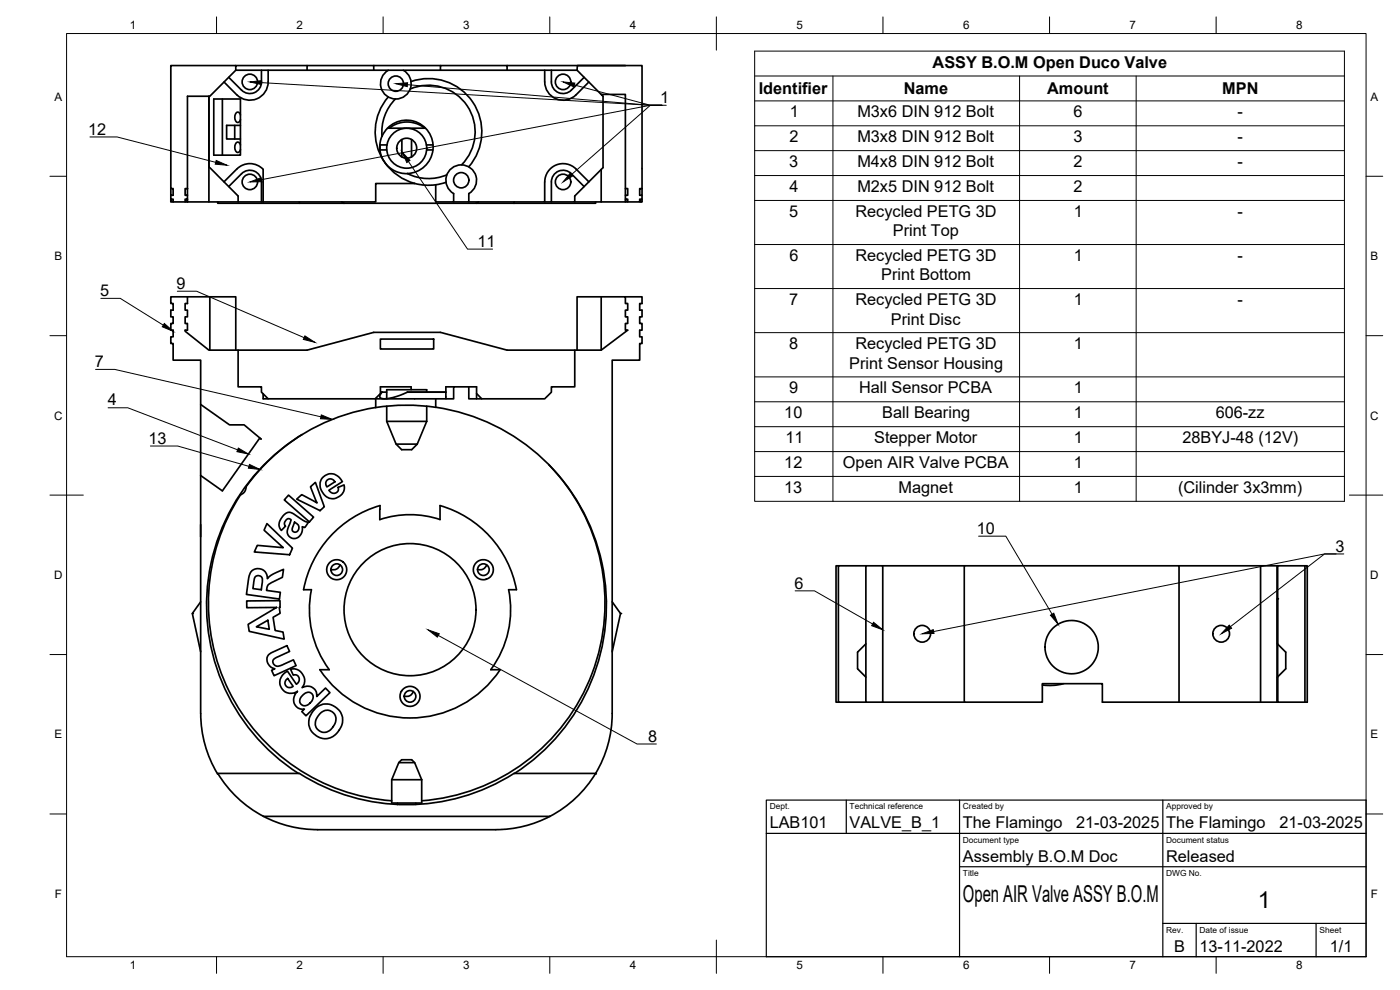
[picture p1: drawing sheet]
<svg xmlns="http://www.w3.org/2000/svg" width="420mm" height="297mm" viewBox="0 0 420 297" stroke-linecap="round" stroke-linejoin="round" font-family="sans-serif">
<!-- layer: Visible -->
<g fill="none" stroke="#000" stroke-width=".51">
<path d="M70.8 19.7h-19.5v36.9h.7v2h-.7v-2M92.2 19.7h-21.4v1.4M112.2 19.7h20M152.2 19.7h40.5v36.9M187.7 19.7h-14.4l-.1 1.4M64.2 29.7h8v16.9h-8zM66.7 29.7v16.9M67.2 24.6l3.9 3.9M68.6 23.2l3.9 3.8a3.5 3.5 0 0 0 3.8 .8 3.5 3.5 0 0 0 2.2-3.2M70.4 37.6v4.1M70.8 21.1l-7.8 7.8h-6.7v27.7M70.8 21.1h102.4"/>
<path d="M72.2 37.6h-4.2v4.1h4.2M72.2 34.5a.86 .86 0 0 0-1-.8 2 2 0 0 0 0 3 .86 .86 0 0 0 1-.8M78.5 21.1v3.5M80.5 21.1v3.5M80.5 24.6a5.5 5.5 0 0 1-3.4 5 5.5 5.5 0 0 1-6-1.1M92.2 21.1v-1.4h20v1.4M116.3 38.5h11.4M116.5 29.1a16 16 0 0 0 8 25.9M116.6 21.1a4.6 4.6 0 0 0-1.3 6.9 4.6 4.6 0 0 0 7 0 4.6 4.6 0 0 0-1.3-6.9M116.8 38.5l2.5-1.4 2.5-.5 1.7 .1 1.5 .4 2.5 1.4M118.7 29.7a14 14 0 0 0-4 11.1M123.1 26.7a14 14 0 0 1 17.1 5 14 14 0 0 1-1.7 17.8"/>
<path d="M123.3 24.5a16 16 0 0 1 18.6 6.1 16 16 0 0 1-1.2 19.5M132.2 21.1v-1.4h20v1.4M163.5 21.1v3.5M163.5 24.6a5.5 5.5 0 0 0 3.4 5 5.5 5.5 0 0 0 6-1.1M165.5 21.1v3.5M173.2 21.1l7.2 7.2M175.3 23.2l-3.8 3.8a3.5 3.5 0 0 1-3.9 .8 3.5 3.5 0 0 1-2.1-3.2M176.7 24.6l-3.8 3.9M51.3 58.6v1.2h.7v.6h-.7v-.6M55.6 56.6h.7v2h-.7zM56.3 58.6v1.2h-.7v.6h.7v-.6M68.6 56l3.9-3.9a3.5 3.5 0 0 1 3.8-.8 3.5 3.5 0 0 1 2.2 3.3v6"/>
<path d="M71.1 50.7l-3.9 3.9M71.1 50.7a5.3 5.3 0 0 1 7.9 .3v9.6M72.2 43.5a.86 .86 0 0 0-1-.8 2 2 0 0 0 0 3 .86 .86 0 0 0 1-.8M114 43.5h2.1M114 43.5v1.7M114 45h2.1M114.7 40.9l-.6 1.8-.1 1.9 .4 2 .9 1.8M114.7 40.8a8 8 0 0 1 11.7-3.2 8 8 0 0 1 1.2 12.1 8 8 0 0 1-12.2-1M120.6 41.9v5.2M122.3 52.1a14 14 0 0 0 11.8 .3M123.5 41.9v5.2M128 43.5h1.9"/>
<path d="M128 45h1.9M130.8 55.5v5.1h5.3v-2.5a4.6 4.6 0 0 1-1.2-7 4.6 4.6 0 0 1 7.1 0 4.6 4.6 0 0 1-1.3 7v2.5h-4.6M130.8 55.4a16.5 16.5 0 0 1-6.4-.3h-11.6v5.5h-33.8M133.9 54.7l-3.1 .7M175.3 56l-3.8-3.9a3.5 3.5 0 0 0-3.9-.8 3.5 3.5 0 0 0-2.1 3.3v6h-2M176.7 54.6l-3.8-3.9a5.5 5.5 0 0 0-6-1.2 5.5 5.5 0 0 0-3.4 5.1v6h-22.8M180.4 50.8v9.8h-7.9M187.7 58.6h.7v-2h-.7v-28.3h-7.3l.6 .6v21.4l-8.5 8.5v1.8h-7M187.7 56.6v3.2h.7v.6h-.7M192 56.6h.7v2h-.7zM192.7 58.6v1.2h-.7v.6h.7v.2h-5v-.8M192.7 59.8v.6"/>
<path d="M51.3 60.4v.2h5M56.3 60.6h22.7M56.3 60.4v.2M62.7 60.6v-31.7v21.4h.3l8.5 8.5v1.8M65.3 60.6v.4h24.5M89.8 61h13.4M89.8 60.6v.4M102.5 60.6l.8 .4M103.2 61h39.7M142.9 61h11.4M143.6 60.6l-.7 .4M154.3 60.6v.4"/>
<path d="M178.8 60.6v.4h-24.5M180.4 60.6h7.3M56.3 89.1h-5v2h.7v2h-.7v2h.7v2h-.7v2h.7v2h-.7v2h.7v5h8.2v13.3l8.7 6.1h4.4l5.1 4.2-.5-.2-11.2 15.8-6.5-4.6M56.3 89.1v2h-.7v2h.7v2h-.7v2h.7v2h-.7v.3l7.1 5.7h8.8v11h7v1.6l.5 .5v1.5h51.8M56.3 89.1h6.7v16M63 89.1h7.8v16M180.4 89.1h-7.2v16M187.7 89.1h5v2h-.7v2h.7v2h-.7v2h.7v2h-.7v2h.7v2h-.7v5h-8.3v106a35 35 0 0 1-5 18.1M71.5 105.1h20.7l20-5.4h20l20 5.4h20.3M79 118.2l1.5 1.5M112.8 119.7v2.6a60 60 0 0 1 18-.1M114.2 101.7h16v3h-16z"/>
<path d="M114.6 117.7l-.6 1.4 .4 .4 .9 .2M114.6 117.7h1.5M114.6 117.7l-2 2M122.3 117.7l-3.6 1.4-3.3 .6M122.3 117.7h11.5zM123.4 116.9v-.8h-9.2v2M128.1 117.7v-.8h-12v2.7M130.8 119.7v2.5M136.1 116.1h-2.3l.1 3.6M140.7 116.1h2.3v3.6M143 118.1l1.6 1.6M180.4 105.1v-16h7.3v2h.7v2h-.7v2h.7v2h-.7v2h.7l-8 6h-7.9v11h-7v1.6l-2 2h-22.8v-3.6h-4.6v3.6h-5.3"/>
<path d="M60.2 121.4v21.3M90.7 130.4a51.6 51.6 0 0 0-16.8 15.9l-.6 1.4-1 .7a59.4 59.4 0 0 0 45.3 91.9M112.8 122.3a60 60 0 0 0-49.5 46.9 60 60 0 0 0 26.3 62.9M116.1 126.4h12M116.1 126.4l2.8 6.9 1.6 1.6h3l1.7-1.6M116.1 121.9v4.5M118.9 133.3h6.3M128.1 121.9v4.5M128.1 126.4l-2.9 6.9M130.8 122.2a60 60 0 0 1 49.9 46.7 60 60 0 0 1-26.3 63.2M164.7 139.4a59.5 59.5 0 0 1 13 62.6 59.5 59.5 0 0 1-51.1 38.3M60.2 142.7v71.4a33.7 33.7 0 0 0 5.2 18.1"/>
<path d="M60.2 157.4v3.7M80.1 157.1l7.7 7.4-.9 1.9-10.6-.8 .9-2 7.8 .7-5.8-5.2zM85.1 154.6l.3-.3a2.11 2.11 0 0 1 3.1 .2l2.7 1.8 1.4 .4-1.1 1.6-.8-.3v1.3l-.3 .9a2.19 2.19 0 0 1-3.1 1.1 2.19 2.19 0 0 1-.7-3.2l.4-1a.84 .84 0 0 0 0-1.4l-.6-.1-.6 .5-.5 1 .4 .8-1.3 1.3a3.2 3.2 0 0 1 .7-4.6zM86.6 148.6l7.5 6.6-1.2 1.4-7.6-6.6zM88.4 156.7l.3 .2a1.54 1.54 0 0 1 .4 2.7h-.9a.98 .98 0 0 1-.3-1.6zM89 149.8l1.6-1.4 4.5 2.5-1.9-4.8 1.5-1.4 2.6 7.3-1.2 1.2zM96.8 143.4l1.2-.9 1.5-.4 1.6 .6 1.3 1.3 .4 .5-4.1 2.6 1.1 .9 1.2-.2 .5-.6v-1l1.8-.7a3 3 0 0 1-1.6 3.5l-1.6 .6a4 4 0 0 1-3.9-3l-.1-1.7zM98.1 144.2l.1-.1a1.49 1.49 0 0 1 2.3 .5l-2.4 1.5-.3-.9zM114 152.8v-1.1a32.3 32.3 0 0 0-22.9 25.2h2.4a30.2 30.2 0 0 0 5.3 24h-2.8a32.5 32.5 0 0 0 54.1 0h-2.8a30.3 30.3 0 0 0 5.3-24M114.1 152.8l-.1 3.1a28.5 28.5 0 0 1 18.1 0v-4.2a32.3 32.3 0 0 1 22.9 25.2h-2.3M75.6 171.3l.3-.2a2.81 2.81 0 0 1 3-.1 2.81 2.81 0 0 1 1.3 2.6 6 6 0 0 1 2.8-1.8l2.1-1-.3 2.4-4.2 2.1-.4 .7-.2 1.2 4.1 .5-.2 2-9.9-1.3 .7-5.3 .4-1.2zM76.6 173.1l.7-.4 .8 .1a1.61 1.61 0 0 1 .6 2.2l-.3 1.9-2.5-.3z"/>
<path d="M102 169.5a2.04 2.04 0 0 1-2.7 1.3M146 169.5a2.04 2.04 0 0 1-2.7 1.3M251.6 169.8h-.7v40.9h.7M259.9 169.8h5v40.9h-5zM259.9 169.8h-8.3v40.9h8.3M264.9 169.8h24.5M353.8 169.8h24.5M383.4 179.7v13.5l2.5 2.5v5l-2.5 2.5v7.5M391.6 169.8h.7v40.9h-8.9v-40.9v40.9M60.2 180.6l-2.5 3.5 2.5 11.5M74 180.3l10-.1 .1 2.1h-.3l.3 1.7-2.1 1.2 .6 4 2.3 .4 .4 2.2-10.5-2.4-.3-2.1 8.5-5h-8.9zM76.9 188.1l3.5-2 .4 2.7z"/>
<path d="M80.6 196.4l1.1-.7 4.4-2 .8 1.8-3.7 1.7a1.44 1.44 0 0 0-1.1 2 1.44 1.44 0 0 0 2.2 .5l3.8-1.7 .8 1.7-6.6 3-.8-1.6 1-.4-1.1-.5-.6-.6a2.82 2.82 0 0 1-.7-2.1zM183.7 180.6l2.5 3.5-2.5 11.5M259.9 193.2l-2.5 2.5v5l2.5 2.5M84.9 202.4l1.4-1.1 2.6 4 .8-.8 .1-1.1-.8-.8h-1l-.8-1.8a3 3 0 0 1 3.5 1.4l.7 1.5a3.4 3.4 0 0 1-.7 2.6l.1-.1a3.1 3.1 0 0 1 2.5-.2l.4 .3a2.65 2.65 0 0 1 1.4 2.7l2.6-2.6 1.3 1.4-7.2 7-1.2-1.3 .8-.7h-1a2.74 2.74 0 0 1-2.1-1.8 3.5 3.5 0 0 1 1-3.6l-.3 .2a3.5 3.5 0 0 1-3.7-.2l-.9-1.1-.4-1.3 .1-1.1zM86 203.8l.3-.2 1.7 2.3-1.3 .4-.8-.4a1.39 1.39 0 0 1 .1-2.1zM90.6 208.8l.9-.7a1.59 1.59 0 0 1 2.3 .3 1.59 1.59 0 0 1-.5 2.2l-.1 .2a1.72 1.72 0 0 1-1.7 1 1.72 1.72 0 0 1-1.5-1.2v-.8zM94.6 212.6l1.1-.8a4.9 4.9 0 0 1 6.3 1.7 4.9 4.9 0 0 1-.9 6.5l-1.2 1-.9 .4-1.8 .2a5 5 0 0 1-4.3-3.5 5 5 0 0 1 1.6-5.3zM96 214.2l.5-.5a2.55 2.55 0 0 1 2.1-.6l1.1 .5 .7 .6a2.55 2.55 0 0 1 .4 2.1l-.4 1.1-1.4 1.7a2.66 2.66 0 0 1-3.9-.5l-.5-1.2 .1-1zM124 207.5a2.04 2.04 0 0 1-2.7 1.3M264.9 210.7h24.5M319.2 205.1a16 16 0 0 1-6.4 .4M353.8 210.7v-40.9h-64.4v40.9h23.4v-5.6h18v5.6h52.6"/>
<path d="M378.3 210.7v-40.9h13.3v40.9M117.6 233.9h9M117.6 233.9v7h9v-7M119.7 228.8h4.7M119.7 228.8l.8-.8h3l.9 .8 2.2 5.1M119.7 228.8l-2.1 5.1M178.8 232a35.1 35.1 0 0 1-30 16.9h-53.5a35.1 35.1 0 0 1-30-16.8l24.5-.1a60 60 0 0 0 64.5 0l24.5 .1M79.1 244.9h86M119.3 240.9v.5M124.8 240.9v.5"/>
<circle cx="75" cy="24.6" r="2.32"/>
<circle cx="118.8" cy="25.1" r="2.3"/>
<circle cx="169" cy="24.6" r="2.32"/>
<circle cx="75" cy="54.6" r="2.32"/>
<circle cx="122.1" cy="44.5" r="6"/>
<circle cx="122.1" cy="44.5" r="3"/>
<circle cx="138.4" cy="54.1" r="2.3"/>
<circle cx="169" cy="54.6" r="2.32"/>
<circle cx="101.1" cy="170.9" r="3"/>
<circle cx="101.1" cy="170.9" r="1.75"/>
<circle cx="145" cy="170.9" r="3"/>
<circle cx="145.1" cy="170.9" r="1.75"/>
<circle cx="123" cy="182.9" r="19.8"/>
<circle cx="276.8" cy="190.2" r="2.51"/>
<circle cx="321.6" cy="194.2" r="8"/>
<circle cx="366.5" cy="190.2" r="2.51"/>
<circle cx="123" cy="208.9" r="3"/>
<circle cx="123.1" cy="208.9" r="1.75"/>
</g>
<g fill="#000">
<circle cx="383.4" cy="169.8" r=".25"/>
<circle cx="383.4" cy="179.7" r=".25"/>
<circle cx="57.7" cy="184.1" r=".25"/>
<circle cx="186.2" cy="184.1" r=".25"/>
<circle cx="178.7" cy="232.2" r=".25"/>
</g>
<!-- layer: BORDER -->
<g fill="none" stroke="#000" stroke-width=".3">
<path d="M20 10.1h390v276.9h-390zM65 5.1v5M115 5.1v5M165 5.1v5M215 5.1v10M265 5.1v5M315 5.1v5M365 5.1v5M15 52.9h5M410 52.9h5M15 100.7h5M410 100.7h5"/>
<path d="M15 148.6h10M405 148.6h10M15 196.4h5M410 196.4h5M15 244.2h5M410 244.2h5M65 287v5M115 287v5M165 287v5M215 282.1v9.9M265 287v5M315 287v5"/>
<path d="M365 287v5"/>
</g>
<!-- layer: TITLEBLOCK -->
<path d="M230 240.1h180v46.9h-180zM230 250h180M254 240.1v9.9M288 240.1v46.9M349 240.1v46.9M288 260.1h122M349 277.1h61M359 277.1v9.9M395 277.1v9.9" fill="none" stroke="#000" stroke-width=".36"/>
<!-- layer: Custom Tables -->
<g fill="none" stroke="#000" stroke-width=".3">
<path d="M226.5 15.3h177v135.1h-177zM226.5 22.8h177M226.5 30.3h177M226.5 37.7h177M250 22.8v127.6M306 22.8v127.6M341 22.8v127.6M226.5 45.2h177M226.5 52.7h177M226.5 60.1h177M226.5 73.4h177M226.5 86.6h177"/>
<path d="M226.5 99.8h177M226.5 113.1h177M226.5 120.6h177M226.5 128h177M226.5 135.5h177M226.5 142.9h177"/>
</g>
<!-- layer: Leaders -->
<g fill="#000" stroke="#000" stroke-width=".3">
<path d="M75 24.6l3.5-.4-.1 1.2zM118.8 25.1l3.5-.3-.1 1.2zM169 24.6l3.5 .3-.3 1.2zM64.9 48.1l3.2 1.5-3.5-.3zM75 54.6l3.3-1.3 .2 1.2zM120.6 45.6l2.4 2.5-.9 .7zM171.2 51.8l.8 .9-3 1.9zM49.3 97.1l2.7 2.3-3.3-1.3zM91.5 100.8l3 1.9-3.5-.9zM71.5 134.4l3.1 1.8-3.5-.7zM74.9 139.3l3.2 1.6-3.6-.4zM96.4 124.5l3.3 1.3-3.5-.2z"/>
<path d="M128.5 189l3.3 1.1-.5 1.1zM262.2 186.7l2.7 2.3-3.3-1.3zM276.8 190.2l3.3-1.3 .2 1.2zM315.3 184.6l1-.6 1.2 3.3zM368.9 187.6l.7 .9-3.1 1.7z"/>
</g>
<g fill="none" stroke="#000" stroke-width=".3">
<path d="M78.5 24.8l116.7 6.8h3.5M122.3 25.4l72.9 6.2h3.5M172.4 25.5l22.8 6.1h3.5M198.7 31.6h-3.5l-23.6 20.7M200 31.6h-4.8l-116.8 22.3M27 41.1h8.1l29.6 7.6M122.6 48.5l17.7 26.2h7.5M30.3 89.5h5.8l12.9 8.1M53.2 87.4h5.8l32.3 13.9M28.7 110.8h5.7l61.9 14.3M32.4 122.4h6l32.9 12.6M45.1 133.8h8.2l21.4 6.1"/>
<path d="M238.6 177.3h5.8l17.5 9.9M293.7 160.9h8.2l13.8 23.4M401 166.2h-3.5l-117.3 23.3M403.3 166.2h-5.8l-28.2 21.8M131.5 190.7l59.7 32.5h5.8"/>
</g>
<g font-size="7">
<text x="289" y="270.6">Open AIR Valve ASSY B.O.M</text>
<text x="377.5" y="272.3">1</text>
</g>
<g font-size="4.9">
<text x="279.9" y="20.4">ASSY B.O.M Open Duco Valve</text>
<text x="227.7" y="28.3">Identifier</text>
<text x="271.2" y="28.3">Name</text>
<text x="314.3" y="28.3">Amount</text>
<text x="366.8" y="28.3">MPN</text>
<text x="198.1" y="30.9">1</text>
<text x="237.1" y="35.2">1</text>
<text x="257.3" y="35.2">M3x6 DIN 912 Bolt</text>
<text x="322.1" y="35.2">6</text>
<text x="371.4" y="35.2">-</text>
<text x="26.5" y="40.4">12</text>
<text x="236.9" y="42.7">2</text>
<text x="257.3" y="42.7">M3x8 DIN 912 Bolt</text>
<text x="322.1" y="42.7">3</text>
<text x="371.4" y="42.6">-</text>
<text x="236.9" y="50.1">3</text>
<text x="257.3" y="50.1">M4x8 DIN 912 Bolt</text>
<text x="322.2" y="50.1">2</text>
<text x="371.4" y="50.1">-</text>
<text x="237" y="57.6">4</text>
<text x="257.3" y="57.6">M2x5 DIN 912 Bolt</text>
<text x="322.2" y="57.6">2</text>
<text x="236.9" y="65">5</text>
<text x="256.7" y="65.1">Recycled PETG 3D</text>
<text x="322.3" y="65.1">1</text>
<text x="371.4" y="65">-</text>
<text x="268" y="70.9">Print Top</text>
<text x="143.3" y="74">11</text>
<text x="236.9" y="78.3">6</text>
<text x="256.7" y="78.3">Recycled PETG 3D</text>
<text x="322.3" y="78.3">1</text>
<text x="371.4" y="78.3">-</text>
<text x="30.1" y="88.8">5</text>
<text x="53" y="86.7">9</text>
<text x="264.5" y="84.1">Print Bottom</text>
<text x="236.9" y="91.5">7</text>
<text x="256.7" y="91.6">Recycled PETG 3D</text>
<text x="322.3" y="91.5">1</text>
<text x="371.4" y="91.5">-</text>
<text x="267.4" y="97.4">Print Disc</text>
<text x="236.9" y="104.7">8</text>
<text x="256.7" y="104.8">Recycled PETG 3D</text>
<text x="322.3" y="104.7">1</text>
<text x="28.4" y="110.1">7</text>
<text x="254.8" y="110.7">Print Sensor Housing</text>
<text x="236.9" y="118">9</text>
<text x="257.8" y="118.1">Hall Sensor PCBA</text>
<text x="322.3" y="118">1</text>
<text x="32.4" y="121.7">4</text>
<text x="235.4" y="125.5">10</text>
<text x="264.8" y="125.5">Ball Bearing</text>
<text x="322.3" y="125.5">1</text>
<text x="364.8" y="125.5">606-zz</text>
<text x="44.6" y="133.1">13</text>
<text x="235.7" y="132.9">11</text>
<text x="262.3" y="133">Stepper Motor</text>
<text x="322.3" y="132.9">1</text>
<text x="354.9" y="133">28BYJ-48 (12V)</text>
<text x="235.4" y="140.4">12</text>
<text x="253" y="140.4">Open AIR Valve PCBA</text>
<text x="322.3" y="140.4">1</text>
<text x="235.4" y="147.9">13</text>
<text x="269.7" y="147.9">Magnet</text>
<text x="322.3" y="147.9">1</text>
<text x="353.6" y="147.9">(Cilinder 3x3mm)</text>
<text x="293.2" y="160.2">10</text>
<text x="400.8" y="165.5">3</text>
<text x="238.4" y="176.6">6</text>
<text x="194.5" y="222.5">8</text>
<text x="231" y="248.5">LAB101</text>
<text x="255" y="248.5">VALVE_B_1</text>
<text x="289" y="248.5">The Flamingo</text>
<text x="323" y="248.5">21-03-2025</text>
<text x="350" y="248.5">The Flamingo</text>
<text x="384" y="248.5">21-03-2025</text>
<text x="289" y="258.6">Assembly B.O.M Doc</text>
<text x="350" y="258.6">Released</text>
<text x="352.3" y="285.7">B</text>
<text x="360" y="285.5">13-11-2022</text>
<text x="399.1" y="285.7">1/1</text>
</g>
<g font-size="3.5">
<text x="39" y="8.8">1</text>
<text x="89" y="8.8">2</text>
<text x="139" y="8.8">3</text>
<text x="189" y="8.8">4</text>
<text x="239" y="8.8">5</text>
<text x="289" y="8.8">6</text>
<text x="339" y="8.8">7</text>
<text x="389" y="8.8">8</text>
<text x="16.3" y="30.2">A</text>
<text x="411.3" y="30.2">A</text>
<text x="16.3" y="78">B</text>
<text x="411.3" y="78">B</text>
<text x="16.2" y="125.9">C</text>
<text x="411.2" y="125.9">C</text>
<text x="16.2" y="173.7">D</text>
<text x="411.2" y="173.7">D</text>
<text x="16.3" y="221.6">E</text>
<text x="411.3" y="221.6">E</text>
<text x="16.4" y="269.4">F</text>
<text x="411.4" y="269.4">F</text>
<text x="39" y="290.8">1</text>
<text x="89" y="290.8">2</text>
<text x="139" y="290.8">3</text>
<text x="189" y="290.8">4</text>
<text x="239" y="290.8">5</text>
<text x="289" y="290.8">6</text>
<text x="339" y="290.8">7</text>
<text x="389" y="290.8">8</text>
</g>
<g font-size="2.5">
<text x="231" y="242.9">Dept.</text>
<text x="255" y="242.9">Technical reference</text>
<text x="289" y="242.9">Created by</text>
<text x="350" y="242.9">Approved by</text>
<text x="289" y="252.8">Document type</text>
<text x="350" y="252.8">Document status</text>
<text x="289" y="262.9">Title</text>
<text x="350" y="262.9">DWG No.</text>
<text x="350" y="279.9">Rev.</text>
<text x="360" y="279.9">Date of issue</text>
<text x="396" y="279.9">Sheet</text>
</g>
</svg>
